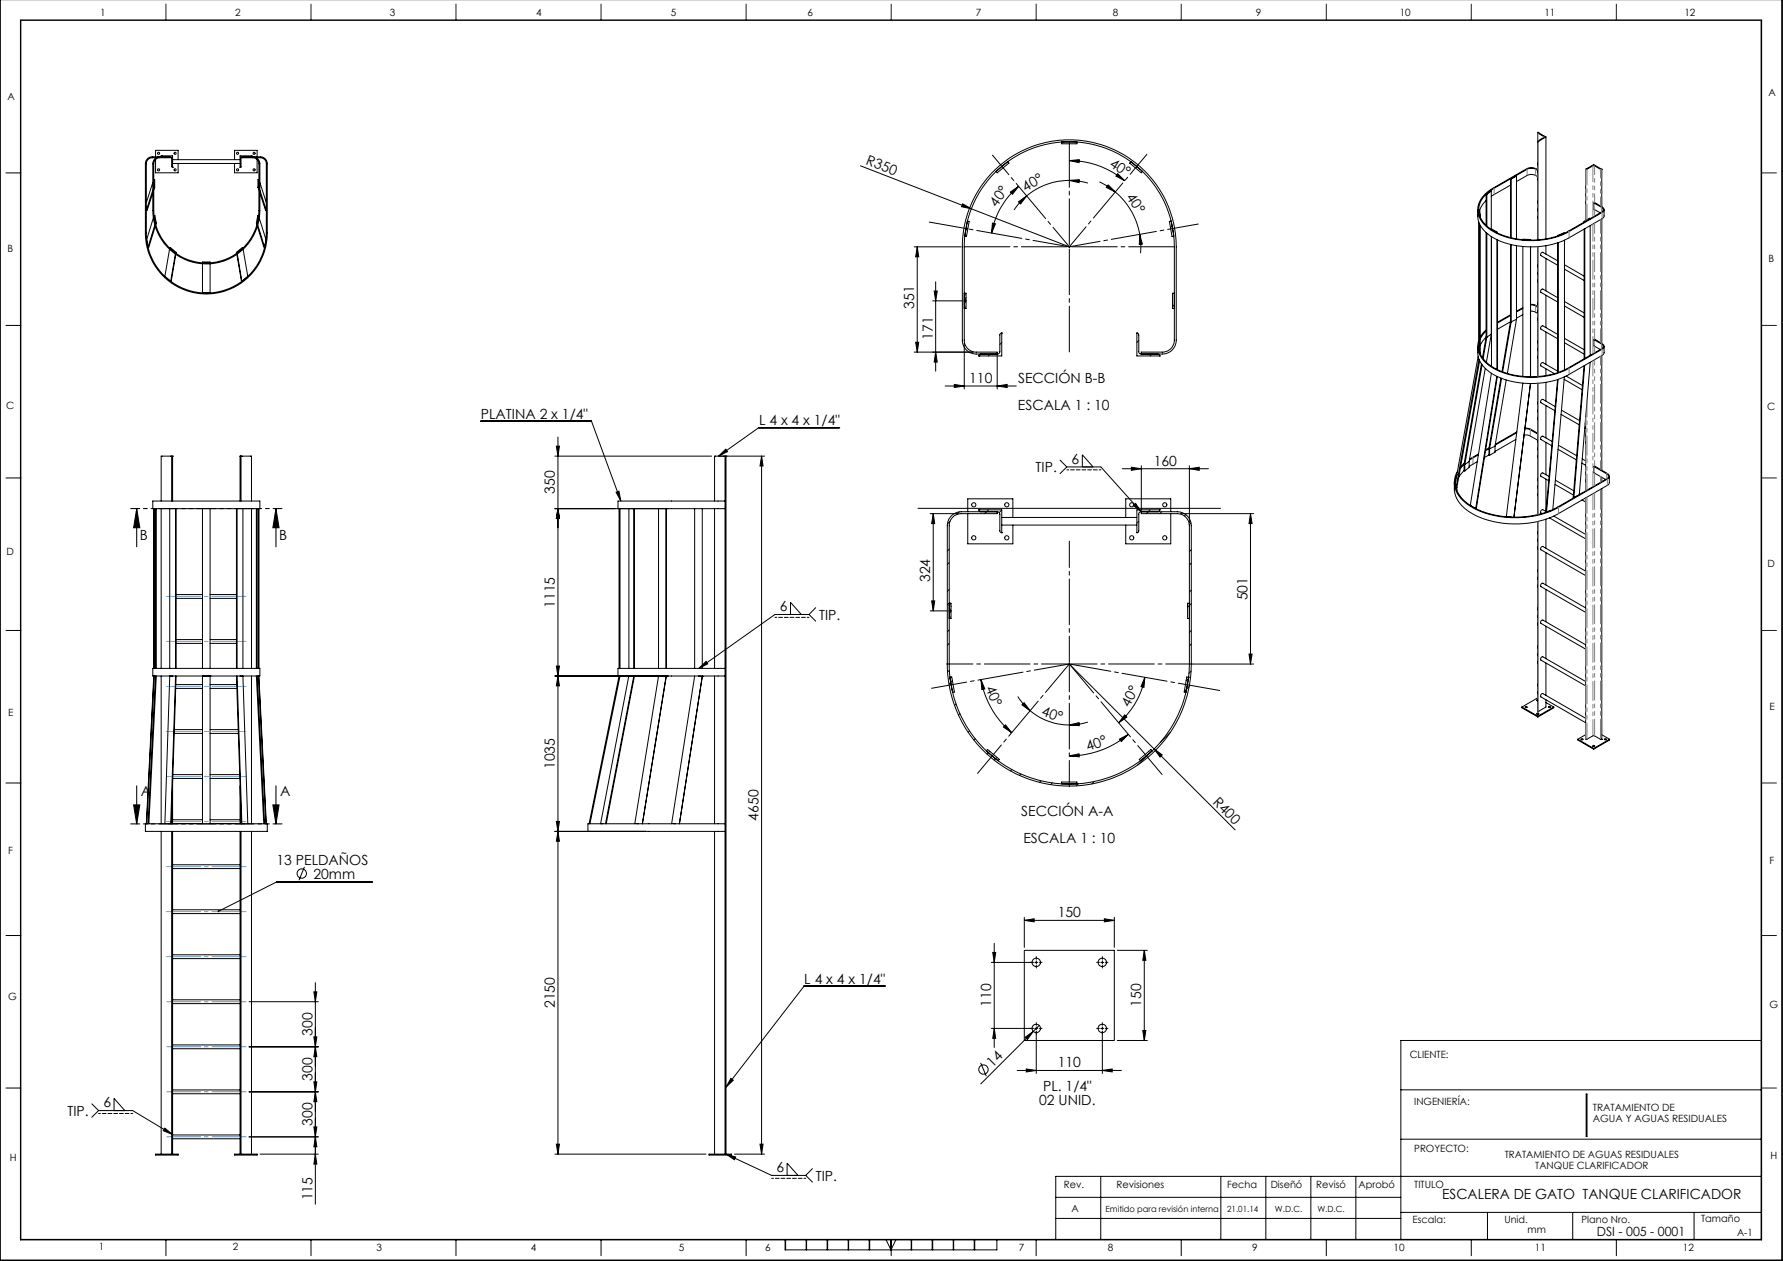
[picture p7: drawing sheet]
<svg xmlns="http://www.w3.org/2000/svg" width="594mm" height="420mm" viewBox="0 0 594 420" stroke-linecap="round" stroke-linejoin="round" font-family="sans-serif">
<g fill="none" stroke="#000" stroke-width=".33">
<path d="M0 0v419.8h593.7v-419.8M6.9 6.8h579.8v406h-579.8zM586.9 6.6v406.4h-580.1v-406.4M2 57.6h4.9M51.2 59.8h.3v2.6M51.8 53.1v4.5h7.5v-3.1M51.8 52.2v-2.1h7.5v3.1M51.8 52.5v.2M52.1 52.5h-1.4a1.99 1.99 0 0 0-1.9 2.1v23a20 20 0 0 0 19.9 20 20 20 0 0 0 20-20v-23a1.99 1.99 0 0 0-2-2.1h-1.3M53.2 52.2a2.35 2.35 0 0 0-2.3 2.4v15.5a17.8 17.8 0 0 0 17.8 17.8 17.8 17.8 0 0 0 17.9-17.8v-15.5a2.35 2.35 0 0 0-2.4-2.4M53.7 51.9l.3 .3M53.7 51.9h.1"/>
<path d="M53.7 51.9h3.8v3.8M56.7 52.2v.3h-3.5a2.05 2.05 0 0 0-2 2.1v15.5a17.5 17.5 0 0 0 17.5 17.5 17.5 17.5 0 0 0 17.6-17.5v-15.5a2.05 2.05 0 0 0-2.1-2.1h-3.4v-.3M57.5 55.7l-.3-.2-.2-3.2-6.3-.1a2.29 2.29 0 0 0-2.3 2.4v23a20.3 20.3 0 0 0 20.3 20.3 20.3 20.3 0 0 0 20.3-20.3v-23a2.29 2.29 0 0 0-2.3-2.4l-6.2 .1-.2 3.2-.3 .2M57.5 55.7h.1M57.5 54.5h22.5M57.5 53.2h22.5M80 55.7h.1M83.8 51.9l-.3 .3M83.8 51.9h.1M83.8 51.9h-3.8v3.8M85.7 53.1v4.5h-7.6v-3.1M85.7 52.2v-2.1h-7.6v3.1"/>
<path d="M85.7 52.5v.2M86.3 59.8h-.4v2.6M286.7 55.2l36.9 14.4M331.9 57.1l3.8-3.2 .4 .4-3.9 3.3zM353.7 47.3h5.1v.6h-5.1zM356.2 53.5l3.4-.3-.1 1zM356.2 53.5a28.8 28.8 0 0 1 18.5 6.7M372.4 57.8l2.3 2.4-2.9-1.6zM376.7 53.9l3.9 3.2-.4 .5-3.9-3.3zM378.8 55.6l-.2 .2M503.2 59.6v19.5M503.2 59.6l.2 .1"/>
<path d="M503.4 59.7v19.5M505.2 58.6v21M505.2 58.6l-1.8 1.1M505.2 58.6l-.2-.1-1.8 1.1M512.2 56.7l-.6-.3a3 3 0 0 0-2.9 0l-10.9 6.3a8.2 8.2 0 0 0-5.1 8.2 11.3 11.3 0 0 0 8.3 7.6 27.7 27.7 0 0 0 21.5-1.5l11-6.3a.89 .89 0 0 0 .6-.8 .89 .89 0 0 0-.6-.9l-2.5-1.4M512.2 56.5a3.6 3.6 0 0 0-3.7-.2l-11 6.3a8.3 8.3 0 0 0-5.1 8.5 11.7 11.7 0 0 0 8.2 7.4 28.3 28.3 0 0 0 22.1-1.4l11-6.3a.99 .99 0 0 0 .7-.9 .99 .99 0 0 0-.7-1l-2.5-1.4-.2 .1M512.2 58.8l-.6-.4a3.3 3.3 0 0 0-2.9 0l-3.5 2.1M512.2 44.2v35.7M512.3 47.2h.1M512.3 44.1v.2l2.1 1.3-2.1 1.3v.3M512.3 44.1h.1M512.3 47.2v32.7"/>
<path d="M512.3 44.1l2.7 1.5M515 45.6v34M515 45.6l-2.7 1.6M528.2 56.4h.4l2.2-1.2 2.8 1.2M528.2 56.4h.1M528.2 56.4l2.7-1.6 2.7 1.6M528.2 56.4v17.1M533.6 56.4h.1M533.6 56.4v12.4M50.9 63.3l-2.1 6.7h.2l1.9-5.7M50.9 60.8l-2.1 6.7M51.1 72.6l-2.2 7.2 .4 2.5"/>
<path d="M51.2 62.4h.3M51.3 71.9l.3-.1 .5 2.5-.3 .1zM51.5 62.4l-.3 .9M51.6 74.9l-2.3 7.4M51.7 75.4l-2.1 6.9h-.3M52.1 74.3l-.2 .5M85.4 74.3l.2 .5M85.8 75.4l2.1 6.9h.3M85.9 71.8l.2 .1-.4 2.5-.3-.1zM85.9 74.9l2.3 7.4M85.9 62.4h.4M85.9 62.4l.4 .9"/>
<path d="M86.4 72.6l2.2 7.2-.4 2.5M86.6 63.3l2.1 6.7h-.3l-1.8-5.7M86.6 60.8l2.1 6.7M320.7 67.9l2.9 1.7-3.3-.8zM322.3 73.6l.6 .1-.9 5.1-.6-.1zM322.5 76l-.8 .7M323.6 69.6l32.6 12.6M330.6 74.3l1 .3-1.3 3.1zM336.6 64l2.7-1.9-2 2.6zM339.3 67.2l2.7-1.9-2 2.6zM339.3 62.1a26.3 26.3 0 0 0-9 15.6M342 65.3l-2 1.9-2.2 2.7"/>
<path d="M356.2 60.1l3.4-.3-.1 1zM356.2 60.1a22.1 22.1 0 0 0-14.2 5.2M356.2 60.1l2.8 .2 3.4 .7M366.3 60.6l2.4 1.3 2.8 2M369.2 61.6l2.3 2.3-2.9-1.5zM371.5 63.9a23.8 23.8 0 0 1 8.2 14.2M379.7 78.1l.9 3.2-1 .1zM379.7 78.1l.3 2.7v3.5M389.6 73.7l.6-.1 .9 5.1-.6 .1zM390.5 75.3l-.6 .6M492.6 73.9v41.6M492.9 74.5v42.5"/>
<path d="M492.9 70h-.3l.3 1.5h.2M492.9 70l.2 1.5M493.1 71.5v.8M493.1 75.1v42.7M495.1 66.8l-1.3 1.4-.9 1.8M495.1 64.7l.2 .1M495.1 77.5v34.7l.2 .1M495.1 64.7v10.4M495.3 64.8v10.5M495.3 77.7v34.6M496.8 63.6l-.2-.1-1.5 1.2M496.8 63.6l-1.5 1.2"/>
<path d="M496.8 63.6v12.8M496.8 78.8v32.5M496.9 76.5l.2-.1 1.8 1-.2 .1zM496.9 78.8v43.2M498.7 79.8v43.2M498.9 77.4v.2M498.9 79.9v43.2M503.2 61.6l-6.4 3.8M507.4 79.7l2.5 .1v.2l-2.6-.1zM518.9 78.4l2.1-.8 .2 .1-2.1 .8zM518.9 78.4v.2M521.2 80v43.2"/>
<path d="M527.8 73.7v.3M527.8 76.3v43.2M527.8 73.7l1.8-1 .2 .1-1.8 1.1zM528 76.2v43.2M529.8 75.2v43.1M531 67.6v2.1l2.1 1.2M533.6 72.9v41.5M534.4 69.8v2.3l-.5 .7-11.2 6.4a27.5 27.5 0 0 1-26.3-.7 8.4 8.4 0 0 1-4.1-6.6v-2M56.5 83l-1.6 9.1 2 1.6M56.7 82.4l2 1.6-.2 .3-1.9-1.7zM58.4 84.6l-1.5 9.1M58.6 84.7l-1.5 8.8-.2 .2"/>
<path d="M58.7 84l-.1 .4M67.5 87.3h2.5v.2h-2.5zM67.5 87.9v9.7h2.5v-9.7M78.8 84l2-1.6 .1 .2-1.9 1.7zM78.8 84v.4M78.9 84.7l1.7 9M79.1 84.6l1.5 9.1M81 83l1.5 9.1-1.9 1.6M304.6 82.2h15.6M305.6 82.2v35.1M305.6 82.2l.5 3.3h-1.1zM311.2 96.9h1l-.5 3.3z"/>
<path d="M311.7 93.9v29.7M321.2 99.9l.7 .7M321.2 97.7h.6v5h-.6M321.5 99.7v1M321.8 99.1l-.6 .6M321.9 99.9l-.7 .7M356 82.2h.5M356.2 82v.5M391.2 97.7h-.6v5h.6M503.2 81.4v25.7l.2 .1M503.4 81.5v25.7M505.2 81.8v24.5"/>
<path d="M507.3 82.1v43.3M509.9 82.2v43.3M512.2 82.1v43.3M512.3 82.1v43.3M515 81.8v2.8M515 86.1v10.8M515 98.3v10.8M518.9 99.1l-4.9-2.8a.71 .71 0 0 0-.6 1.1l5.5 3.2M518.9 86.9l-4.9-2.9a.71 .71 0 0 0-.6 1.1l5.5 3.3M518.9 80.9v43.2M519.1 80.8v43.3M521.2 89.7l6.6 3.7"/>
<path d="M521.2 88.2l6.6 3.8M2 108.4h4.9M304.6 117.3h19.6M305 114h1.1l-.5 3.3zM310.7 100.2h9.8M311.7 117.3l.5 3.3h-1zM321 100.2h1M321.2 114.3v15.3M326.1 118.6h.1M326.7 117.9l-.4 .2-.2 .5M329.9 117.9l-.6 .7M332.2 118.3v11.3"/>
<path d="M332.2 117.9v-.6h-7a4 4 0 0 1-4-4v-31.1a35 35 0 0 1 35-35 35 35 0 0 1 35 35v31.1a4 4 0 0 1-4 4h-7v.6M333.7 110.9l-.6 .6v5.6l-.3 .6-.3 .2h-7.3a4.6 4.6 0 0 1-4.6-4.6v-31.1a35.6 35.6 0 0 1 35.6-35.6 35.6 35.6 0 0 1 35.7 35.6v31.1a4.6 4.6 0 0 1-4.7 4.6h-7.2l-.4-.2-.2-.4v-5.7l-.3-.6-.4-.1M333.7 110.9h.1M333.7 110.9v7.7h-7.6M333.7 114.1l-.6 .6M378.7 110.9h.1M378.7 110.9v7.7h7.7M379.4 113.4l-.7 .6M383.8 117.9l-.6 .7M385.7 117.9l.4 .1 .3 .6M386.4 118.6h.1M391.2 101.5l-.6 .6"/>
<path d="M492.3 115.4v2.1a9.6 9.6 0 0 0 6.5 7.9 28.3 28.3 0 0 0 23.9-.7l11.2-6.4 .5-.7v-2.2M492.4 118.7l-7.6 42.3M492.7 119.7l-7.6 42.7M493.1 115l.9-1.5 1.1-1.2-1.2 6.9M495.1 109.9l-2 2.4M495.1 110.2l-2 2.7M495.3 112.3l-1.2 7.2M496.8 111.3l-1.5 1M496.8 111.3l-1.6 9.3M496.9 108.5l-.1 .1M496.9 108.8h-.1M496.9 110.9h-.1"/>
<path d="M498.9 109.7l4.3-2.5-2.8 16.6M503.2 105.1l-4.3 2.5M503.2 104.8l-4.3 2.5M503.4 107.2l-2.8 16.7M505.2 106.3l-1.8 .9M505.2 106.3l-3 18.1M507.3 102.7l-2.1 1.2M507.3 102.5l-2.1 1.2M507.3 104.8l-2.1 1.2M509.9 101.6l1.2 .1 1.1 .6M509.9 101.4h1.1l1.2 .6M509.9 103.6l1.2 .2 1.1 .6"/>
<path d="M515 110.6v10.8M518.9 111.4l-4.9-2.9a.71 .71 0 0 0-.6 1.1l5.5 3.2M521.2 114.1l6.6 3.9M521.2 112.7l6.6 3.8M521.2 101.9l6.6 3.8M521.2 100.4l6.6 3.8M531 113.1l.2-.1 2.5 1.4a1.01 1.01 0 0 1 .7 1 1.01 1.01 0 0 1-.7 .9l-11 6.3a27.3 27.3 0 0 1-26.7-.9 7.3 7.3 0 0 1-3.4-8.3M531 113.1l2.5 1.5a.87 .87 0 0 1 .6 .8 .87 .87 0 0 1-.6 .8l-11 6.3a27.1 27.1 0 0 1-25.7-.6 8.4 8.4 0 0 1-4.2-6.7M531 113.1v2.1l2.1 1.2M533.6 118.4v38.2M314.9 128.6h23.7M317.9 128l3.3 .6-3.3 .5z"/>
<path d="M332.2 128.6l3.3-.6v1.1zM492.9 120.2l-7.5 42.2M493.5 121.2l-5.7 33.4M493.7 121.5l-5.7 33.2M494.8 122.7l-5.4 31M496.9 124.3l-7.1 44M498.7 125.3l-7.1 44.1M498.8 125.4l-7 44.1M500 125.9l-4 23.4M500.2 126l-3.9 23.5M501.8 126.6l-3.7 22M507.3 127.6l-5.5 44.5"/>
<path d="M509.9 127.8l-5.5 44.4zM512.2 127.7v43.7M512.3 127.7v43.7M515 122.9v2.2M515 127.3v6.3M515 135.1v10.8M518.1 135.4l-4.1-2.4a.76 .76 0 0 0-.6 1.1l4.6 2.7M518.9 126.4l-3.8 43.9 .1 .2M518.9 123.6l-4.9-2.8a.71 .71 0 0 0-.6 1.1l4.4 2.5M519.1 126.3l-3.9 44.2M520.1 138l6 3.5M520.2 136.6l6 3.5"/>
<path d="M521.1 126.3l5.9 3.5M521.2 125.5l-3.9 44.2M521.8 125.3l5.4 3.1M527.7 121.9l-3.6 43.7M527.9 121.7l-3.6 44M528.2 139v24.5M529.8 120.7l-3.7 44M2 159.2h4.9M57.2 151.9h.3M57.2 151.9h-3.5v15M57.2 151.9v15M57.5 151.9h.1"/>
<path d="M57.5 151.9v15M80 151.9h.3M80 151.9h.1M80 151.9v15M80.3 151.9h3.5v15M80.3 151.9v15M160.1 140.3h37l9.7 26.6M184.9 151.9h52.2M185.3 148.6h1.1l-.5 3.3zM185.9 145.6v238.8M239.4 151.9l2.4-2.3 .6 .8zM241.2 151.9h.3"/>
<path d="M241.5 151.9h.4M241.5 151.9v232.5M241.9 151.9h.1M241.9 151.9v232.5M253.7 151.9l.5 3.3h-1zM253.7 151.9v232.5M254.7 151.9h-16.6v15M279.7 142.4h-26.9l-13.4 9.5M353.2 153.3l2.2 2.2M355.4 155.5h11.3l13.5 14.9M355.4 155.5l-2.2 2.2M360.6 155.5v-4l3.6 4"/>
<path d="M373.9 156.1h28.7M376.9 155.6l3.3 .5-3.3 .6zM380.2 155.1v15M396.2 156.1l3.3-.5v1.1zM396.2 155.1v19M487.8 154.7l-1.3 1.4M487.8 156.8l-1.8 2.1M487.8 154.6l.2 .1M487.8 154.6v2.2M487.8 156.8l.2 .1M487.8 154.3l-1.2 1.2M488 154.7v2.2"/>
<path d="M489.4 153.7l-1.4 1M489.4 153.7v2l-1.4 1.2M492.2 153.8l-2.8 1.6M492.5 151.5l-3 1.8M492.5 151.2l-2.9 1.7M496 151.5l.3 .1M496 149.3l.3 .2M496 149.3v2.2M496 149.5l-1.1 .6M496 151.5l-1.5 .9M496.1 149.2l-1.2 .6M496.3 149.5v2.1"/>
<path d="M498.1 148.6l-1.8 .9M498.1 148.6v2l-1.8 1M505 146.3l-6.9 4.1M505.3 144.1l-7.2 4.2M505.3 143.8l-7.1 4.2M507.8 144.9l1.9 .2 2.5 1.5M508 142.8l1.5 .2 2.7 1.6M508 142.6l1.6 .2 2.6 1.5M515 147.3v10.8M515 159.6l.1 11M516.1 158.7l-2.1-1.2a.71 .71 0 0 0-.6 1.1l2.5 1.5M517.1 147.1l-3.1-1.8a.71 .71 0 0 0-.6 1.1l3.6 2.1"/>
<path d="M518.2 159.9l6.1 3.6M519.1 149.7l6 3.5M519.2 148.3l6.1 3.5M527 154.3l1.2 .7M527.1 152.8l1.1 .7M528 142.5l.2 .2M528.1 141.2l.1 .1M531 155.4l.2-.2 4.3 2.5a.99 .99 0 0 1 .7 .9 .99 .99 0 0 1-.7 1l-16.3 9.4a31.3 31.3 0 0 1-30.1-.9 8.4 8.4 0 0 1-4.1-10l.6-1.1M531 155.4l4.3 2.4a.89 .89 0 0 1 .5 .8 .89 .89 0 0 1-.5 .9l-16.3 9.4a30.8 30.8 0 0 1-29.5-.8 8.5 8.5 0 0 1-4.4-9.3l.3-.8M531 155.4v2.1l3.9 2.2M533.6 159v1.4M536.2 158.7v2.1l-.6 .8-16.4 9.5a31.4 31.4 0 0 1-29.8-.7 9.6 9.6 0 0 1-4.9-7.6v-2.1"/>
<path d="M50.9 166.9h35.7v2.5h-35.7zM51.2 169.4v53.2M51.3 169.4v53.2M51.8 169.4v53.2M52.1 169.4v53.2M53.7 169.4v53.2M56.6 169.4v53.2M58.5 169.4v53.2M58.7 169.4v53.2M67.5 169.4v53.2M70 169.4v53.2M78.8 169.4v53.2"/>
<path d="M79 169.4v53.2M80.9 169.4v53.2M83.8 169.4v53.2M85.4 169.4v53.2M85.7 169.4v53.2M86.1 169.4v53.2M86.3 169.4v53.2M184.9 169.4h37.8M185.9 169.4l.5 3.3h-1.1zM205.2 164l1-.4 .6 3.3zM206.2 169.4v53.2M206.6 169.4v53.2"/>
<path d="M209.5 169.4v53.2M211.1 169.4v53.2M211.3 169.4v53.2M219.4 169.4v53.2M221.9 169.4v53.2M222 169.4v53.2M231.4 169.4v53.2M234 169.4v53.2M238.1 169.4v53.2M241.5 166.9h-35.6v2.5h35.6M305.8 169.3h100.8M309.9 171.1h9.3"/>
<path d="M310.9 171.1l.5 3.3h-1zM310.9 171.1v32.4M316.5 173.6l-.9 .9M319.6 170.5l-.8 .9M322.4 170.4v-4.3h15v6.2M322.4 171.1v10h15v-6.2M326.1 169.8l.2 .5 .4 .1M326.1 169.8h.1M326.1 169.8h7.6v7.6M329.3 169.8l-1.3 1.3M332.2 170.4v.7h-12a4 4 0 0 0-4 4v46.1a40 40 0 0 0 40 40 40 40 0 0 0 40-40v-46.1a4.1 4.1 0 0 0-4-4h-12v-.7M333.7 169.9l-.8 .8"/>
<path d="M333.7 177.4h.1M333.7 174.9h45M333.7 172.3h45M377.6 168.3l.7-.6 1.9 2.7zM378.7 177.4h.1M379.4 173.6l-.7 .7M380.2 170.4h12a4.7 4.7 0 0 1 4.7 4.7v46.1a40.6 40.6 0 0 1-40.7 40.6 40.6 40.6 0 0 1-40.6-40.6v-46.1a4.6 4.6 0 0 1 4.6-4.7l12.5 .2 .4 .7v5.6l.6 .5M380.2 170.4l-.8 .7v5.7l-.3 .5-.4 .1M383.2 169.8l-1.3 1.3M386.4 169.8h.1M386.4 169.8l-.2 .5-.5 .1M386.4 169.8h-7.7v7.6"/>
<path d="M387 170.4l-.6 .7M390 170.4v-4.3h-15v6.2M390 171.1v10h-15v-6.2M393.2 171.1h24.4M395 171.4l-.4 .5M396.8 174.2l-.6 .5M416.6 171.1v50.1M416.6 171.1l.5 3.3h-1zM484.8 161l.3 1.4M484.8 161v.1M485.1 162.4h.3M485.1 162.4v.1"/>
<path d="M485.4 162.4v1M489.8 168.3h.1M489.8 168.3l1.8 1.1M491.6 169.4h.1M501.8 172.1l1.8 .1M501.8 172.1h.1M512.2 173.7l.1 63.3M512.3 173.7v63.3M515 172.9v9.7M515.1 170.4l-1.1-.6a.71 .71 0 0 0-.6 1.1l.3 .1M515.2 170.5v.1M516.2 172.5l12 7"/>
<path d="M516.6 170l-1.4 .5M517.6 171.9l10.6 6.1M518.1 161.3l6.1 3.6M524.1 165.6l.2 .1M524.1 165.6v.3M524.3 165.7v.1M525.2 165.3l-.9 .4M526.1 164.6h.2M527 166.5l1.2 .7M528.2 165.9v80.3M533.6 162.7v83.5M58.7 199.3h8.8"/>
<path d="M58.7 198h8.8M70 199.3h8.8M70 198h8.8M316.2 182.9l-.6 .6M316.2 187.4l-.6 .6M316.2 196.3l-.6 .7M396.9 183.1l-.7 .6M396.9 196.6l-.7 .6M396.9 187.6l-.7 .6M515 184.1v10.8M515 196.3v10.8M528.2 190.2l-14.2-8.2a.71 .71 0 0 0-.6 1.1l14.8 8.6"/>
<path d="M2 210h4.9M58.7 214.3h8.8M58.7 213h8.8M70 214.3h8.8M70 213h8.8M263.3 204.7v-4.1l3.6 4.1M269.5 204.7l2.2 2.2M269.5 204.7h-11.3l-25.4 17.9M271.7 202.4l-2.2 2.3M309.9 203.5h5.6M310.4 200.1h1l-.5 3.4zM316 203.5h1"/>
<path d="M316.2 203.1l.7 .7M316.2 209.8l-.6 .6M316.2 200.9l-.6 .6M316.2 214.3l-.6 .6M316.2 200.9h.1M316.2 200.9h.6v5.1h-.6M316.5 203v1M316.9 203.1l-.7 .7M396.2 200.9v.8M396.2 200.9h-.6v5.1h.6M396.9 210l-.7 .6M396.9 201l-1.3 1.3"/>
<path d="M396.9 214.5l-.7 .6M416.1 217.9h1l-.5 3.3zM515 208.6v10.8M528.2 214.8l-14.2-8.3a.71 .71 0 0 0-.6 1.1l14.8 8.6M528.2 202.5l-14.2-8.2a.76 .76 0 0 0-.6 1.1l14.8 8.6M50.9 222.6h35.7v2.6h-35.7zM51.2 225.2l-2.4 49.1M51.3 225.3l-2.4 49.1M51.3 225.2v.1M51.5 225.2l-.2 .1M51.8 225.2l-2.5 49.1M52.1 225.2l-2.5 49.1"/>
<path d="M53.7 225.2v49.2M56.6 225.2l-1.7 49.2M56.6 225.2h.1M57.6 225.2h-1M58.5 225.2l-1.6 49.1M58.6 229.3h8.9M58.6 228h8.9M58.7 225.2l-1.6 49.1M67.5 225.2h.1M67.5 225.2h2.5M67.5 225.2v49.2M70 225.2h.1"/>
<path d="M70 229.3h8.9M70 228h8.9M70 225.2v49.2M78.8 225.2l1.6 49.1M79 225.2l1.6 49.1M79.9 225.2h1M80.9 225.2l1.6 49.2M80.9 225.2h.1M83.8 225.2v49.2M85.4 225.2l2.5 49.1M85.7 225.2l2.5 49.1M85.9 225.2l.2 .1"/>
<path d="M86.1 225.3l2.5 49.1M86.1 225.2v.1M86.3 225.2l2.4 49.1M184.9 225.2h37.8M185.3 221.8h1.1l-.5 3.4zM185.9 225.2l.5 3.2h-1.1zM206.2 225.2h.1M206.2 225.2l-9.9 49.2M206.6 225.2l-10.1 49.2M209.5 225.2l-9.4 49.1M210.3 225.2h.8M211.1 225.2h.2"/>
<path d="M211.1 225.2l-9.4 49.2M211.1 225.2h.1M211.3 225.2l-9.3 49.2M211.3 225.2h.1M219.4 225.2l-7.9 49.1M220.6 225.2l1.3 .1M221.9 225.3l-7.9 49.1M221.9 225.3h.1M221.9 225.2v.1M222 225.3l-8 49.1M222 225.2v.1M231.4 225.2l-7.6 49.1"/>
<path d="M232.7 225.2l1.3 .1M232.8 222.6l2.4-2.3 .6 .8zM234 225.3h.1M234 225.3l-7.7 49.1M234 225.2v.1M238.1 225.2v49.2M241.5 222.6h-35.6v2.6h35.6M316.3 223.3l-.6 .6M316.5 225.6h.1M316.5 225.6l.6-.1 .9 5-.6 .1zM316.7 227.3l-.5 .6M317.3 226.7l-.5 .5"/>
<path d="M318.5 234.5l-.5 .5M319.8 237.7l-.5 .5M326.8 226.4l1.3 3.1-1 .2zM326.8 226.4a30 30 0 0 0 10.2 17.6M339.1 232l2.1 2.8 2 1.9M340.5 234.8l.7-.7 2 2.6zM343.2 236.7a20.6 20.6 0 0 0 13 4.8M356 221.2h.5M356.2 220.9v.5M356.2 221.2l28.3 28.3M374.7 238.1l.7 .7-2.7 2zM381.4 225.6l-.3 3.3-1-.2z"/>
<path d="M381.4 225.6a25.8 25.8 0 0 1-8.7 15.2M395.3 229.6l-.8 .7M395.4 225.5l.6 .1-.9 5-.6-.1zM396 225.6h.1M396.2 228.7l-.8 .8M396.8 223.5l-.7 .7M397.2 221.2h20.4M507 235.5l5.3 3M507 235.5v.2l5.3 3.1M508.2 235.6h.1M508.2 235.6h.5M512 237.6h.1a.32 .32 0 0 1 .5-.1 .32 .32 0 0 1 0 .5 .32 .32 0 0 1-.5-.1z"/>
<path d="M512.1 237.9h.5M512.2 233l-.2 .2 .2 .2M512.2 233.3l-.1 .1M512.2 232.5l-5.2 3M512.3 237h.1M512.3 238.5v.3M515 220.8v10.8M515 233.1v2.4l-2.7 1.5M515 234l2.6 1.5M515.9 235.4a.29 .29 0 0 1 .4-.2 .29 .29 0 0 1 0 .5zM515.9 235.6h.1M516 235.6h.5"/>
<path d="M517.6 235.5v.2l-5.3 3.1M517.6 235.5l-5.3 3M528.2 239.2l-14.2-8.2a.71 .71 0 0 0-.6 1.1l14.8 8.6M528.2 227l-14.2-8.2a.71 .71 0 0 0-.6 1.1l14.8 8.5M57.6 259.3h9.9M57.6 258h9.9M58.1 244.3h9.4M58.1 243h9.4M70 259.3h9.9M70 258h9.9M70 244.3h9.4M70 243h9.4"/>
<path d="M323 243.5l-.5 .4M324.9 246l-.5 .5M329 249.6l3.9 3.3-.4 .5-3.9-3.3zM329.2 250.7l-.4 .4M329.7 250.2l-.4 .5M332.1 252.3l-.9 .9M335 241.4l2 2.6-2.7-1.8zM337.1 256.3l-.5 .5M340.1 257.8l-.5 .5M356.2 251.8l3.3-.7 .1 1zM356.2 241.5l3.3-.8 .1 1zM362.4 240.5l-3.4 .8-2.8 .2"/>
<path d="M373 246.2l2.9-1.6-2.3 2.4zM375.9 244.6a30.4 30.4 0 0 1-19.7 7.2M379.6 252.9l3.8-3.3 .4 .5-3.9 3.3zM382.3 251.5l-3.3 3.4M383.5 250.3l-.5 .4M384.5 249.5l2.7 1.9-.7 .7zM384.5 249.5l27 26.9M389.9 243.9l-3.4 3.4M525.6 246.2l5.3 3.1M525.6 246.2v.3l5.3 3M526.8 246.4h.5M528.2 246.2l.4 .1 2.2-1.3 2.4 1.3 .4-.1"/>
<path d="M528.2 246.2h.1M528.2 244.7l-2.6 1.5M530.6 248.4a.33 .33 0 0 1 .6-.2 .33 .33 0 0 1 0 .5 .33 .33 0 0 1-.6-.1zM530.7 248.6h.5M530.9 249.3v.2M533.6 246.2h.1M533.6 244.7l2.6 1.5M534.6 246.4h.5M536.2 246.2v.3l-5.3 3M536.2 246.2l-5.3 3.1M2 260.8h4.9M48.4 274.4h40.6v2.5h-40.6z"/>
<path d="M48.8 274.3h.1M48.8 274.3v.1M49.3 274.3l-.2 .1M49.3 274.3v.1M49.3 274.3h.3M49.6 274.3v.1M53.7 276.9v107.5M56.9 274.3h.2M56.9 274.3l-.9 .1M56.9 274.3v.1M57.1 274.3v.1M57.2 271.5v2.9"/>
<path d="M57.2 276.9v107.5M57.5 274.3h10M57.5 273h10M57.5 261.8v12.6M57.5 276.9v107.5M70 274.3h10M70 273h10M80 261.8v12.6M80 276.9v107.5M80.3 271.5v2.9M80.3 276.9v107.5M80.4 274.3v.1"/>
<path d="M80.6 274.3l.9 .1M80.6 274.3h-.2M80.6 274.3v.1M83.8 276.9v107.5M87.9 274.3v.1M88.2 274.3h-.3M88.2 274.3v.1M88.2 274.3l.2 .1M88.6 274.3h.1M88.7 274.3v.1M184.9 276.9h30.3M185.3 273.6h1.1l-.5 3.3z"/>
<path d="M185.9 276.9l.5 3.3h-1.1zM200.1 274.3l.7 .1M200.1 274.3v.1M211.5 274.3l1.2 .1M211.5 274.3v.1M223.8 274.3l1.2 .1M223.8 274.3v.1M238.1 276.9v107.5M241.5 274.4h-45.6v2.5h45.6M346.8 260.1l-.5 .5M350.6 260.8l-.6 .5M353.7 260.5h5.1v.6h-5.1z"/>
<path d="M359.3 261l-.7 .7M364.5 260.3l-.8 .8M57.5 289.3h22.5M57.5 288h22.5M101.4 288.7l-1.8 4.5M123.9 293.8h-31.8l-19.3 9.7M2 311.6h4.9M57.5 319.3h22.5M57.5 318h22.5M57.5 304.3h22.5M57.5 303h22.5M330.7 317.2h1l-.5 3.4z"/>
<path d="M331.2 314.2v34.7M341.2 306.5l3.3-.5v1zM341.2 316.5h30v30.1h-30zM341.2 305.5v10M341.2 306.5h30M367.9 306l3.3 .5-3.3 .5zM371.2 305.5v10M372.2 316.5h10M381.2 316.5l.5 3.3h-1zM381.2 316.5v30.1M57.5 334.3h22.5M57.5 333h22.5"/>
<path d="M83 333.6h23M104.6 330.4h1l-.5 3.2zM105.1 327.3v73.8M294.8 328.4h-26.9l-26 33.7M330.2 320.6h14M344.7 320.6h1M345.2 320v1M366.7 320.6h1M367.2 320v1M57.5 349.3h22.5M57.5 348h22.5M83 348.7h23"/>
<path d="M104.6 345.4h1l-.5 3.3zM105.1 348.7l.5 3.2h-1zM243.5 359.2l.8 .6-2.4 2.3zM326.7 354l1.9 4.4M330.2 342.5h14M331.2 342.5l.5 3.3h-1zM338.9 356.5h34.7M341.5 345.5l2.7-2-1.9 2.7zM341.9 356l3.3 .5-3.3 .5zM344.7 342.5h1M345.2 342v1M345.2 343.6v13.9"/>
<path d="M346.2 341.5l-19.5 19.5M366.7 342.5h1M367.2 356.5l3.3-.5v1zM367.2 342v1M367.2 343.6v13.9M372.2 346.6h10M380.7 343.2h1l-.5 3.4zM586.7 346.6h-120v66.2M2 362.4h4.9M30.6 367.6l2.2 2.3M32.8 369.9l-2.2 2.2M32.8 369.9h11.4l13.3 8"/>
<path d="M38 369.9v-4.1l3.6 4.1M54.9 375.8l2.6 2.1-3.1-1.3zM57.5 379.3h22.5M57.5 378h22.5M57.5 364.3h22.5M57.5 363h22.5M83 378.7h23M83 363.7h23M104.6 360.3h1l-.5 3.4zM104.6 375.3h1l-.5 3.4zM105.1 378.7l.5 3.3h-1zM105.1 363.7l.5 3.2h-1z"/>
<path d="M466.7 363h120M466.7 379.4h120M528.4 364.4h.3v14.1h-.3zM51.8 384.4h7.5v.3h-7.5zM78.1 384.4h7.6v.3h-7.6zM86.6 384.4h19.4M105.1 384.4l.5 3.3h-1zM184.9 384.4h50.3M185.3 381.1h1.1l-.5 3.3zM236.2 384.4h7.5v.3h-7.5zM241.9 384.4l15.2 7.1h11.3M241.9 384.4l3.2 1-.4 .9z"/>
<path d="M244.7 384.4h10M253.2 381.1h1l-.5 3.3zM262.2 391.5v-4.1l3.7 4.1M268.4 391.5l2.3 2.2M270.7 389.2l-2.3 2.3M351.7 398.8h115M366.7 391.8v21M406.7 391.8v21M421.7 391.8v21M436.7 391.8v21M451.7 391.8v21M586.7 391.8h-235v21"/>
<path d="M55.3 412.8v5.4M103.6 412.8v5.4M151.9 412.8v5.4M200.2 412.8v5.4M248.6 412.8v5.4M261.5 412.8v3.5h70.6v-3.5M261.7 412.8v3.5M268.6 412.8v3.5M268.7 412.8v3.5M275.6 412.8v3.5M275.7 412.8v3.5M282.6 412.8v3.5"/>
<path d="M282.7 412.8v3.5M289.6 412.8v3.5M289.7 412.8v3.5M295.1 412.8l1.7 3.5M296.7 412.8v3.5M296.8 412.8v3.5M296.9 412.8v5.4M298.5 412.8l-1.7 3.5M303.6 412.8v3.5M303.7 412.8v3.5M310.6 412.8v3.5M310.7 412.8v3.5"/>
<path d="M317.6 412.8v3.5M317.7 412.8v3.5M324.6 412.8v3.5M324.7 412.8v3.5M345.2 412.8v5.4M351.7 405.8h115M393.5 412.8v5.4M441.9 412.8v5.4M466.7 403.8h120M490.1 412.8v5.4M495.5 403.8v9M523.9 403.8v9"/>
<path d="M538.5 412.8v5.4M564.4 403.8v9"/>
<circle cx="52.8" cy="51.1" r=".35"/>
<circle cx="52.8" cy="56.6" r=".35"/>
<circle cx="58.3" cy="51.1" r=".35"/>
<circle cx="58.3" cy="56.6" r=".35"/>
<circle cx="79.1" cy="56.6" r=".35"/>
<circle cx="79.1" cy="51.1" r=".35"/>
<circle cx="84.6" cy="56.6" r=".35"/>
<circle cx="84.6" cy="51.1" r=".35"/>
<circle cx="324.4" cy="179.1" r=".7"/>
<circle cx="324.4" cy="168.1" r=".7"/>
<circle cx="335.4" cy="179.1" r=".69"/>
<circle cx="335.4" cy="168.1" r=".69"/>
<circle cx="377" cy="168.1" r=".69"/>
<circle cx="377" cy="179.1" r=".69"/>
<circle cx="388" cy="168.1" r=".69"/>
<circle cx="388" cy="179.1" r=".69"/>
<circle cx="508.5" cy="235.4" r=".29"/>
<circle cx="527" cy="246.3" r=".29"/>
<circle cx="534.8" cy="246.3" r=".29"/>
<circle cx="100.5" cy="290.9" r="1.55"/>
<circle cx="345.2" cy="320.5" r="1.4"/>
<circle cx="367.2" cy="320.5" r="1.4"/>
<circle cx="327.6" cy="356.2" r="1.57"/>
<circle cx="345.2" cy="342.5" r="1.4"/>
<circle cx="367.2" cy="342.6" r="1.4"/>
</g>
<path d="M45.5 169.4l1.1 6.4h-2.1zM45.5 169.4v12.7M91.9 169.4l1.1 6.4h-2.1zM91.9 169.4v12.7M44.5 268.1h2.1l-1.1 6.3zM45.5 261.7v12.7M90.9 268.1h2.1l-1.1 6.3zM91.9 261.7v12.7" fill="none" stroke="#000" stroke-width=".35"/>
<g fill="none" stroke="#000" stroke-width=".33" stroke-dasharray="15.2 1.3 1.3 1.3">
<path d="M345.2 319.5v-.9M367.2 319.5v-.9M344.2 320.5h-.9M345.2 321.5v.9M346.2 320.5h.9M366.2 320.5h-.9M367.2 321.5v.9M368.2 320.5h.9M344.2 342.5h-.9M345.2 341.5v-.9M345.2 343.5v.9M346.2 342.5h.9"/>
<path d="M366.2 342.5h-.9M367.2 341.5v-.9M367.2 343.5v.9M368.2 342.5h.9"/>
</g>
<path d="M355.7 221.2h-40.3M356.2 220.7v-40.4M356.2 221.7v40.3M356.7 221.2h40.4" fill="none" stroke="#000" stroke-width=".33" stroke-dasharray="15.2 1.3 1.3 1.3" stroke-dashoffset="6.5"/>
<path d="M355.7 82.2h-34.7M356.2 81.7v-34.8M356.2 82.7v34.7M356.7 82.2h34.8" fill="none" stroke="#000" stroke-width=".33" stroke-dasharray="15.2 1.3 1.3 1.3" stroke-dashoffset="-.2"/>
<path d="M93.9 169.4h-50.3M93.9 274.4h-50.3" fill="none" stroke="#000" stroke-width=".35" stroke-dasharray="6.3 1.3 1.3 1.3 1.3 1.3" stroke-dashoffset="3.4"/>
<g fill="none" stroke="#53a9ff" stroke-width=".33" stroke-dasharray="15.2 1.3 1.3 1.3" stroke-dashoffset="3.9">
<path d="M82 198.6h-26.5M82 213.6h-26.5M82 228.6h-26.5M82 243.6h-26.5M82 258.6h-26.5M82 273.6h-26.5M82 288.6h-26.5M82 303.6h-26.5M82 318.6h-26.5M82 333.6h-26.5M82 348.6h-26.5M82 378.6h-26.5"/>
<path d="M82 363.6h-26.5"/>
</g>
<path d="M330.6 51.7l25.6 30.5" fill="none" stroke="#000" stroke-width=".33" stroke-dasharray="15.2 1.3 1.3 1.3" stroke-dashoffset="6.8"/>
<path d="M356.2 82.2l25.9-30.8" fill="none" stroke="#000" stroke-width=".33" stroke-dasharray="15.2 1.3 1.3 1.3" stroke-dashoffset="6.6"/>
<path d="M399.2 74.6l-43 7.6" fill="none" stroke="#000" stroke-width=".33" stroke-dasharray="15.2 1.3 1.3 1.3" stroke-dashoffset="4.8"/>
<path d="M356.2 82.2l-46.6-8.2" fill="none" stroke="#000" stroke-width=".33" stroke-dasharray="15.2 1.3 1.3 1.3" stroke-dashoffset="3"/>
<path d="M321.5 97.7v5M316.5 200.9v5.1" fill="none" stroke="#000" stroke-width=".33" stroke-dasharray="15.2 1.3 1.3 1.3" stroke-dashoffset="14.6"/>
<path d="M356.2 221.2l-30.5 36.4" fill="none" stroke="#000" stroke-width=".33" stroke-dasharray="15.2 1.3 1.3 1.3" stroke-dashoffset="2.9"/>
<path d="M310.3 229.2l45.9-8" fill="none" stroke="#000" stroke-width=".33" stroke-dasharray="15.2 1.3 1.3 1.3" stroke-dashoffset="3.4"/>
<path d="M356.2 221.2l30.9 36.8" fill="none" stroke="#000" stroke-width=".33" stroke-dasharray="15.2 1.3 1.3 1.3" stroke-dashoffset="2.6"/>
<path d="M406.4 230l-50.2-8.8" fill="none" stroke="#000" stroke-width=".33" stroke-dasharray="15.2 1.3 1.3 1.3" stroke-dashoffset="1.2"/>
<path d="M0 -.1v419.9h593.7v-419.9" fill="none" stroke="#000" stroke-width=".5"/>
<g fill="none" stroke="#191924" stroke-width=".33">
<path d="M6.8 6.6h580.1M55.3 1.4v5.4M103.6 1.4v5.4M151.9 1.4v5.4M200.2 1.4v5.4M248.6 1.4v5.4M296.9 1.4v5.4M345.2 1.4v5.4M393.5 1.4v5.4M441.9 1.4v5.4M490.1 1.4v5.4M538.5 1.4v5.4"/>
<path d="M586.8 57.6h5M586.8 108.4h5M586.8 159.2h5M586.8 210h5M586.8 260.8h5M586.8 311.6h5M586.8 362.4h5"/>
</g>
<path d="M366.8 156.5h-11.4M269.5 205.6h-11.3M44.2 370.9h-11.4M268.4 392.5h-11.3" fill="none" stroke="#000" stroke-width=".33" stroke-dasharray="1.3 .6" stroke-dashoffset=".7"/>
<g fill="#000">
<path d="M320.7 67.9l2.9 1.7-3.3-.8zM384.5 249.5l2.7 1.9-.7 .7zM341.5 345.5l2.7-2-1.9 2.7z"/>
<path d="M336.6 64l2.7-1.9-2 2.6zM330.6 74.3l1 .3-1.3 3.1z"/>
<path d="M356.2 60.1l3.4-.3-.1 1zM339.3 67.2l2.7-1.9-2 2.6z"/>
<path d="M372.4 57.8l2.3 2.4-2.9-1.6zM356.2 53.5l3.4-.3-.1 1z"/>
<path d="M379.7 78.1l.9 3.2-1 .1zM369.2 61.6l2.3 2.3-2.9-1.5z"/>
<path d="M305 114h1.1l-.5 3.3zM305.6 82.2l.5 3.3h-1.1z"/>
<path d="M311.2 96.9h1l-.5 3.3zM311.7 117.3l.5 3.3h-1z"/>
<path d="M376.9 155.6l3.3 .5-3.3 .6zM396.2 156.1l3.3-.5v1.1z"/>
<path d="M91.9 169.4l1.1 6.4h-2.1zM45.5 169.4l1.1 6.4h-2.1z"/>
<path d="M416.6 171.1l.5 3.3h-1zM416.1 217.9h1l-.5 3.3z"/>
<path d="M310.4 200.1h1l-.5 3.4zM310.9 171.1l.5 3.3h-1z"/>
<path d="M326.8 226.4l1.3 3.1-1 .2zM335 241.4l2 2.6-2.7-1.8z"/>
<path d="M340.5 234.8l.7-.7 2 2.6zM356.2 241.5l3.3-.8 .1 1z"/>
<path d="M356.2 251.8l3.3-.7 .1 1zM373 246.2l2.9-1.6-2.3 2.4z"/>
<path d="M374.7 238.1l.7 .7-2.7 2zM381.4 225.6l-.3 3.3-1-.2z"/>
<path d="M90.9 268.1h2.1l-1.1 6.3zM44.5 268.1h2.1l-1.1 6.3z"/>
<path d="M72.6 303.3l-.1 .4 .3-.2-.3 .2a.34 .34 0 0 0 .5 .1 .34 .34 0 0 0 .1-.5 .34 .34 0 0 0-.5 0zM239.4 151.9l2.4-2.3 .6 .8zM205.2 164l1-.4 .6 3.3zM243.5 359.2l.8 .6-2.4 2.3z"/>
<path d="M367.9 306l3.3 .5-3.3 .5zM341.2 306.5l3.3-.5v1z"/>
<path d="M341.9 356l3.3 .5-3.3 .5zM367.2 356.5l3.3-.5v1zM317.9 128l3.3 .6-3.3 .5zM332.2 128.6l3.3-.6v1.1z"/>
<path d="M54.9 375.8l2.6 2.1-3.1-1.3zM232.8 222.6l2.4-2.3 .6 .8zM241.9 384.4l3.2 1-.4 .9zM377.6 168.3l.7-.6 1.9 2.7z"/>
<path d="M105.1 378.7l.5 3.3h-1zM104.6 360.3h1l-.5 3.4zM105.1 363.7l.5 3.2h-1zM104.6 345.4h1l-.5 3.3zM105.1 348.7l.5 3.2h-1zM104.6 330.4h1l-.5 3.2zM253.2 381.1h1l-.5 3.3zM253.7 151.9l.5 3.3h-1zM185.3 381.1h1.1l-.5 3.3zM185.9 276.9l.5 3.3h-1.1zM185.3 273.6h1.1l-.5 3.3zM185.9 225.2l.5 3.2h-1.1zM185.3 221.8h1.1l-.5 3.4zM185.9 169.4l.5 3.3h-1.1zM185.9 169.4l.5 3.3h-1.1zM185.3 148.6h1.1l-.5 3.3zM380.7 343.2h1l-.5 3.4zM381.2 316.5l.5 3.3h-1zM331.2 342.5l.5 3.3h-1zM330.7 317.2h1l-.5 3.4z"/>
<path d="M104.6 375.3h1l-.5 3.4zM105.1 384.4l.5 3.3h-1z"/>
</g>
<g fill="none" stroke="#808080" stroke-width=".33" stroke-dasharray="6.3 1.3 1.3 1.3 1.3 1.3">
<path d="M508.5 56.2l.3 .2M508.8 56.4v2M511.6 56.4v2M511.8 56.2l-.2 .2M512.3 46.9v-2.6M514.3 45.8v-.3M497.5 62.6l.3 .1M497.8 62.7v2.1M522.7 77.1l-.2-.1M522.7 77.1v2.1M531.2 72v-2.2M533.5 69v1.6"/>
<path d="M533.7 70.8l-.2-.2M533.7 70.8v2M533.7 68.9l-.2 .1M511.6 101.9v2.1M511.8 101.8l-.2 .1M531.2 117.5v-2.2M533.5 114.5v1.7M533.7 116.3l-.2-.1M533.7 116.3v2.1M533.7 114.4l-.2 .1M522.7 122.6v2.1M522.7 122.6l-.2-.1"/>
<path d="M490.5 152.4l.2 .1M490.7 152.5v2.1M509.8 143.1v2.1M510 143l-.2 .1M535.3 157.8v1.6M535.5 159.6v2M535.5 159.6l-.2-.2M535.5 157.7l-.2 .1M519.2 169v2.1M519.2 169l-.2-.2M531.2 161.8v-4.2M533.2 160.6v-1.9"/>
<path d="M533.6 160.4v-1.5"/>
</g>
<path d="M512.3 79.9v-32.7M533.6 246.2v-83.5" fill="none" stroke="#808080" stroke-width=".33" stroke-dasharray="6.3 1.3 1.3 1.3 1.3 1.3" stroke-dashoffset="-.5"/>
<path d="M533.6 156.6v-38.2" fill="none" stroke="#808080" stroke-width=".33" stroke-dasharray="6.3 1.3 1.3 1.3 1.3 1.3" stroke-dashoffset="3.1"/>
<path d="M533.6 114.4v-41.5" fill="none" stroke="#808080" stroke-width=".33" stroke-dasharray="6.3 1.3 1.3 1.3 1.3 1.3" stroke-dashoffset="1.5"/>
<path d="M533.6 68.8v-12.4" fill="none" stroke="#808080" stroke-width=".33" stroke-dasharray="6.3 1.3 1.3 1.3 1.3 1.3" stroke-dashoffset="3.3"/>
<path d="M533.2 246.2v-83.2" fill="none" stroke="#808080" stroke-width=".33" stroke-dasharray="6.3 1.3 1.3 1.3 1.3 1.3" stroke-dashoffset="-.3"/>
<path d="M531.2 67.5v-12.3M533.2 68.6v-12.2M533.2 156.4v-37.7" fill="none" stroke="#808080" stroke-width=".33" stroke-dasharray="6.3 1.3 1.3 1.3 1.3 1.3" stroke-dashoffset="3.4"/>
<path d="M533.2 114.1v-40.9" fill="none" stroke="#808080" stroke-width=".33" stroke-dasharray="6.3 1.3 1.3 1.3 1.3 1.3" stroke-dashoffset="1.8"/>
<path d="M528.3 73.4v-17M530.7 72.3v-17.1M528.7 163.2v-29.6M528.7 246.2v-80.6M530.7 245.1v-80.7" fill="none" stroke="#808080" stroke-width=".33" stroke-dasharray="6.3 1.3 1.3 1.3 1.3 1.3" stroke-dashoffset="1"/>
<path d="M528.7 73.2v-16.8M528.3 246.2v-80.4" fill="none" stroke="#808080" stroke-width=".33" stroke-dasharray="6.3 1.3 1.3 1.3 1.3 1.3" stroke-dashoffset="1.1"/>
<path d="M528.3 163.5v-24.5" fill="none" stroke="#808080" stroke-width=".33" stroke-dasharray="6.3 1.3 1.3 1.3 1.3 1.3" stroke-dashoffset="3.6"/>
<path d="M530.7 162.1v-42" fill="none" stroke="#808080" stroke-width=".33" stroke-dasharray="6.3 1.3 1.3 1.3 1.3 1.3" stroke-dashoffset="1.2"/>
<path d="M530.7 117.8v-43.2M512.3 125.4v-43.3" fill="none" stroke="#808080" stroke-width=".33" stroke-dasharray="6.3 1.3 1.3 1.3 1.3 1.3" stroke-dashoffset=".6"/>
<path d="M531.2 245.1v-81" fill="none" stroke="#808080" stroke-width=".33" stroke-dasharray="6.3 1.3 1.3 1.3 1.3 1.3" stroke-dashoffset=".8"/>
<path d="M531.2 155.2v-35.4" fill="none" stroke="#808080" stroke-width=".33" stroke-dasharray="6.3 1.3 1.3 1.3 1.3 1.3" stroke-dashoffset="4.5"/>
<path d="M531.2 113v-38.7" fill="none" stroke="#808080" stroke-width=".33" stroke-dasharray="6.3 1.3 1.3 1.3 1.3 1.3" stroke-dashoffset="2.9"/>
<path d="M512.3 237v-63.3" fill="none" stroke="#808080" stroke-width=".33" stroke-dasharray="6.3 1.3 1.3 1.3 1.3 1.3" stroke-dashoffset="3.2"/>
<path d="M512.3 171.4v-43.8" fill="none" stroke="#808080" stroke-width=".33" stroke-dasharray="6.3 1.3 1.3 1.3 1.3 1.3" stroke-dashoffset=".4"/>
<g font-size="4.7">
<text x="288.3" y="54.7" transform="rotate(21 288.3 54.7)">R350</text>
<text x="369.4" y="55.3" transform="rotate(33 369.4 55.3)">40°</text>
<text x="341.7" y="63.9" transform="rotate(-30 341.7 63.9)">40°</text>
<text x="375.1" y="65.6" transform="rotate(57 375.1 65.6)">40°</text>
<text x="332" y="69.1" transform="rotate(-54 332 69.1)">40°</text>
<text x="304.6" y="102.9" transform="rotate(-90 304.6 102.9)">351</text>
<text x="310.7" y="113.2" transform="rotate(-90 310.7 113.2)">171</text>
<text x="322.9" y="127.5">110</text>
<text x="339.2" y="127.4">SECCIÓN B-B</text>
<text x="339.1" y="136.5">ESCALA 1 : 10</text>
<text x="160.2" y="139.6">PLATINA 2 x 1/4&quot;</text>
<text x="252.9" y="141.7">L 4 x 4 x 1/4&quot;</text>
<text x="357" y="154.5">6</text>
<text x="384.4" y="155.1">160</text>
<text x="345" y="157.3">TIP.</text>
<text x="184.9" y="164.5" transform="rotate(-90 184.9 164.5)">350</text>
<text x="46.6" y="180">B</text>
<text x="93" y="180">B</text>
<text x="309.9" y="193.9" transform="rotate(-90 309.9 193.9)">324</text>
<text x="184.9" y="202.4" transform="rotate(-90 184.9 202.4)">1115</text>
<text x="259.8" y="203.6">6</text>
<text x="415.6" y="200" transform="rotate(-90 415.6 200)">501</text>
<text x="272.9" y="206.4">TIP.</text>
<text x="328.3" y="229" transform="rotate(67 328.3 229)">40°</text>
<text x="346.7" y="238.3" transform="rotate(19 346.7 238.3)">40°</text>
<text x="376.2" y="235.8" transform="rotate(-62 376.2 235.8)">40°</text>
<text x="362.4" y="250.3" transform="rotate(-19 362.4 250.3)">40°</text>
<text x="184.9" y="256.2" transform="rotate(-90 184.9 256.2)">1035</text>
<text x="46.9" y="265.2">A</text>
<text x="93.3" y="265.2">A</text>
<text x="403.8" y="267.3" transform="rotate(45 403.8 267.3)">R400</text>
<text x="252.7" y="273.3" transform="rotate(-90 252.7 273.3)">4650</text>
<text x="340.2" y="271.7">SECCIÓN A-A</text>
<text x="340.9" y="280.7">ESCALA 1 : 10</text>
<text x="92.1" y="288.2">13 PELDAÑOS</text>
<text x="104.4" y="292.7">20mm</text>
<text x="352.4" y="305.5">150</text>
<text x="268" y="327.7">L 4 x 4 x 1/4&quot;</text>
<text x="184.9" y="335.8" transform="rotate(-90 184.9 335.8)">2150</text>
<text x="330.2" y="335.4" transform="rotate(-90 330.2 335.4)">110</text>
<text x="380.2" y="335.4" transform="rotate(-90 380.2 335.4)">150</text>
<text x="104.1" y="345" transform="rotate(-90 104.1 345)">300</text>
<text x="104.1" y="359.9" transform="rotate(-90 104.1 359.9)">300</text>
<text x="330.7" y="355.6" transform="rotate(-45 330.7 355.6)">14</text>
<text x="352.4" y="355.5">110</text>
<text x="347.5" y="363.5">PL. 1/4&quot;</text>
<text x="22.5" y="371.6">TIP.</text>
<text x="34.4" y="368.9">6</text>
<text x="346.2" y="368">02 UNID.</text>
<text x="104.1" y="375" transform="rotate(-90 104.1 375)">300</text>
<text x="258.7" y="390.5">6</text>
<text x="271.8" y="393.2">TIP.</text>
<text x="104.1" y="399.8" transform="rotate(-90 104.1 399.8)">115</text>
<text x="480.5" y="399.3">ESCALERA DE GATO TANQUE CLARIFICADOR</text>
</g>
<text font-size="4.2" x="532" y="411.8">DSI - 005 - 0001</text>
<g font-size="3.3">
<text x="33.4" y="5.4">1</text>
<text x="78.4" y="5.4">2</text>
<text x="129.9" y="5.4">3</text>
<text x="178.7" y="5.4">4</text>
<text x="223.5" y="5.4">5</text>
<text x="269" y="5.4">6</text>
<text x="325.1" y="5.4">7</text>
<text x="370.8" y="5.4">8</text>
<text x="418.3" y="5.4">9</text>
<text x="466.3" y="5.4">10</text>
<text x="514.5" y="5.4">11</text>
<text x="561.1" y="5.4">12</text>
<text x="2.5" y="33.4">A</text>
<text x="589.1" y="32.1">A</text>
<text x="2.5" y="83.8">B</text>
<text x="589.1" y="87.4">B</text>
<text x="2.1" y="136.1">C</text>
<text x="588.7" y="136.6">C</text>
<text x="2.2" y="184.8">D</text>
<text x="588.8" y="188.9">D</text>
<text x="2.7" y="238.4">E</text>
<text x="589.5" y="236.5">E</text>
<text x="2.7" y="284.3">F</text>
<text x="589.5" y="287.9">F</text>
<text x="2.7" y="333.1">G</text>
<text x="589.5" y="335.9">G</text>
<text x="469.6" y="352.5">CLIENTE:</text>
<text x="471.1" y="368.1">INGENIERÍA:</text>
<text x="530.6" y="370.1">TRATAMIENTO DE</text>
<text x="530.6" y="373.6">AGUA Y AGUAS RESIDUALES</text>
<text x="471.1" y="383.8">PROYECTO:</text>
<text x="3.2" y="386.6">H</text>
<text x="501.3" y="385.8">TRATAMIENTO DE AGUAS RESIDUALES</text>
<text x="511.5" y="389.3">TANQUE CLARIFICADOR</text>
<text x="589.8" y="385.9">H</text>
<text x="354.4" y="395.7">Rev.</text>
<text x="372" y="395.7">Revisiones</text>
<text x="408.8" y="395.7">Fecha</text>
<text x="423.3" y="395.7">Diseñó</text>
<text x="438.5" y="395.7">Revisó</text>
<text x="452.5" y="395.7">Aprobó</text>
<text x="471.1" y="395.7">TITULO</text>
<text x="357" y="403.6">A</text>
<text x="470.6" y="407.5">Escala:</text>
<text x="501.2" y="407.5">Unid.</text>
<text x="526.9" y="407.5">Plano Nro.</text>
<text x="566.7" y="406.9">Tamaño</text>
<text x="508.9" y="410.6">mm</text>
<text x="578.7" y="411.8">A-1</text>
<text x="32.9" y="416.5">1</text>
<text x="77.5" y="416.5">2</text>
<text x="125.4" y="416.8">3</text>
<text x="176.8" y="416.8">4</text>
<text x="226.1" y="416.8">5</text>
<text x="254.9" y="416.8">6</text>
<text x="339.4" y="416.8">7</text>
<text x="369.1" y="416.8">8</text>
<text x="417.1" y="416.8">9</text>
<text x="464.2" y="416.8">10</text>
<text x="511.3" y="416.8">11</text>
<text x="560.7" y="416.8">12</text>
</g>
<g font-size="2.8">
<text x="368.3" y="403.6">Emitido para revisión interna</text>
<text x="408.8" y="403.6">21.01.14</text>
<text x="424.7" y="403.6">W.D.C.</text>
<text x="438.9" y="403.6">W.D.C.</text>
</g>
</svg>
